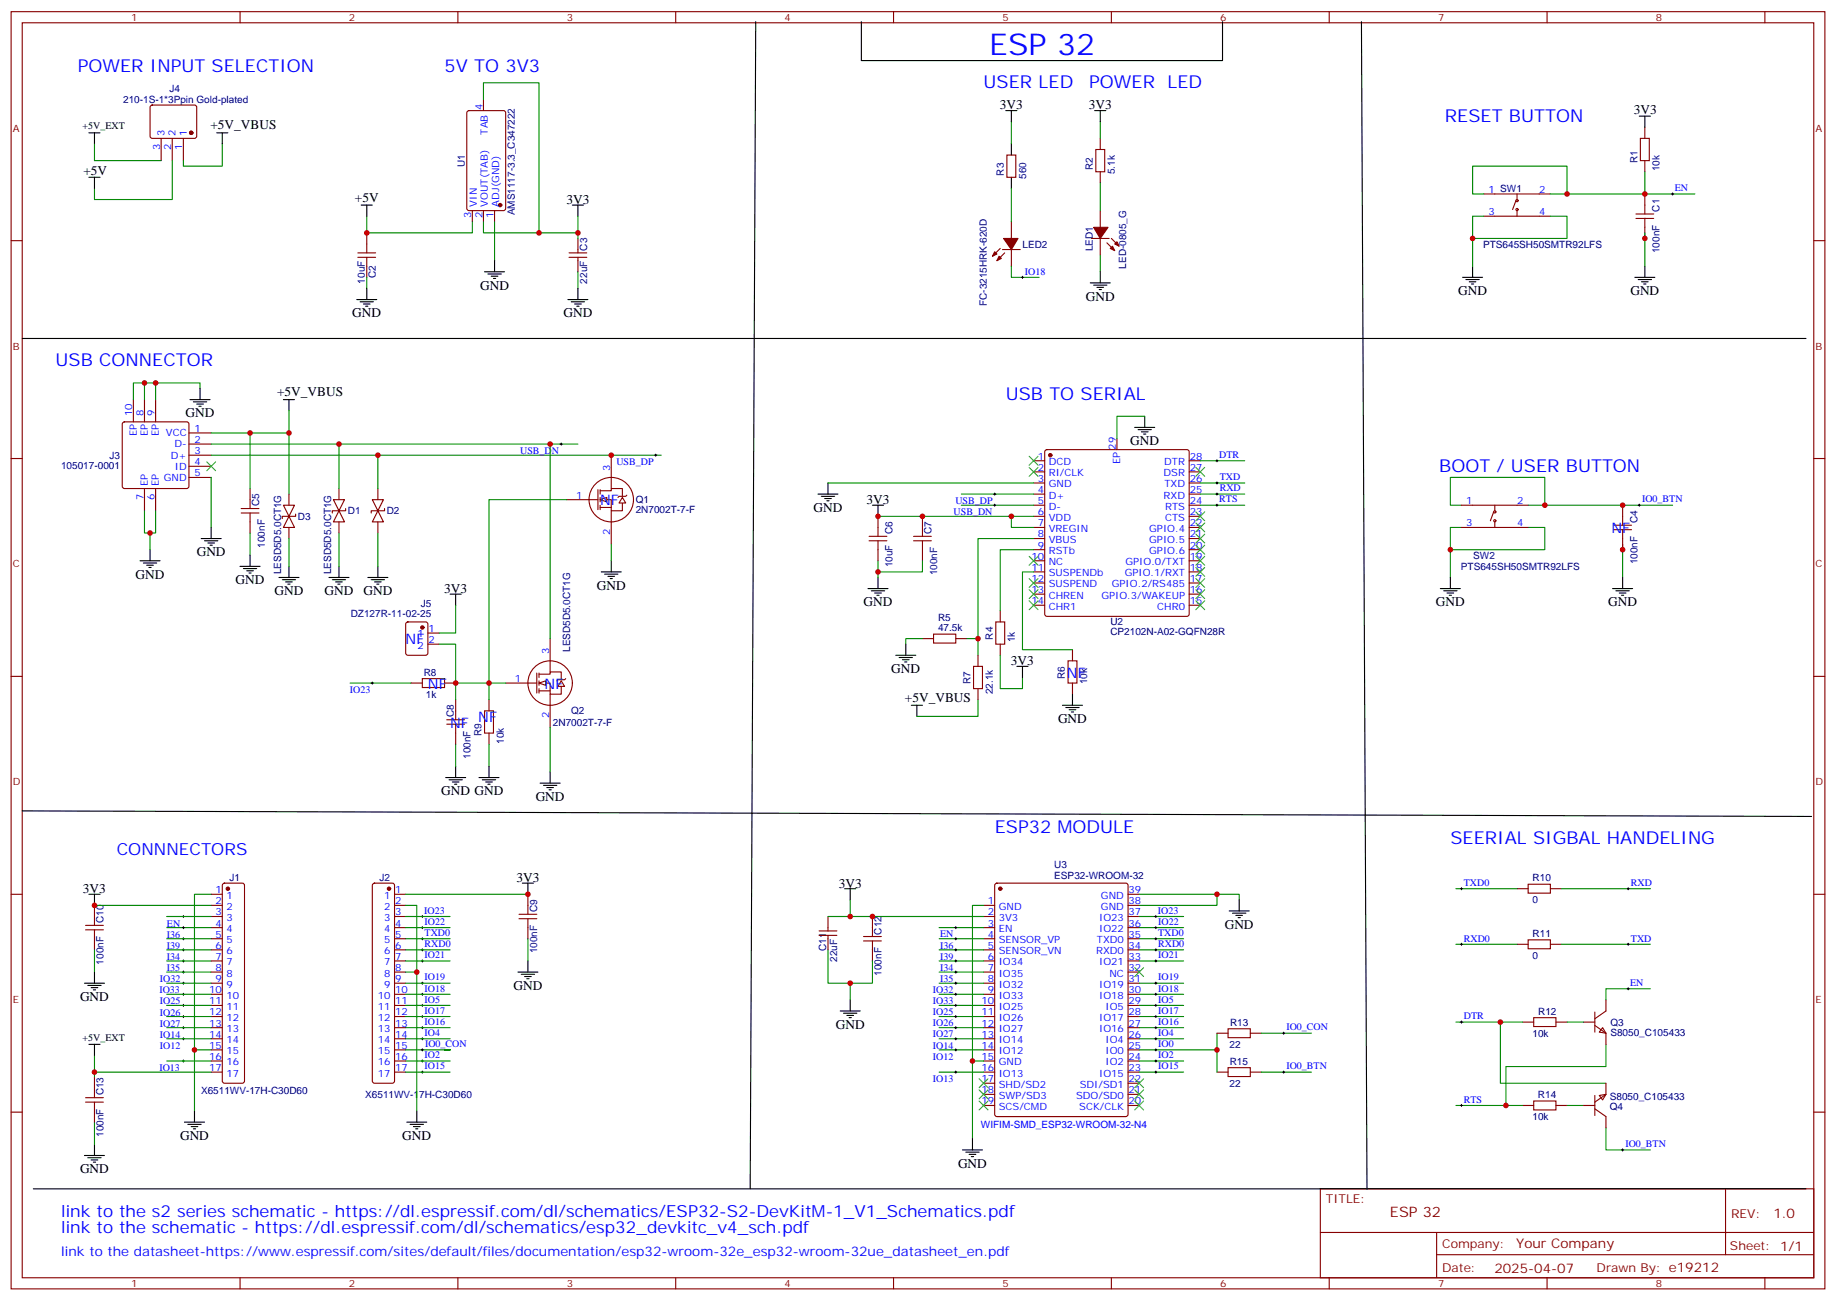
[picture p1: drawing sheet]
<svg xmlns="http://www.w3.org/2000/svg" width="583mm" height="413mm" viewBox="0 0 583 413" stroke-linecap="round" stroke-linejoin="round" font-family="sans-serif">
<g fill="none" stroke="#870000" stroke-width=".35">
<path d="M3.5 3.7h575.8v405.3h-575.8zM7.1 7.2h568.6v398.3h-568.6zM76.2 3.7v3.5M145.3 3.7v3.5M214.5 3.7v3.5M283.6 3.7v3.5M352.8 3.7v3.5M421.9 3.7v3.5M491.1 3.7v3.5M560.2 3.7v3.5M47.9 33.5l.4-.2h13.4l.5 .2 .2 .5v9.5l-.7 .4h-13.6l-.5-.7v-9.2zM148.4 35.3l.5-.2h10.9l.7 .4v30.6l-.4 .7-11.2 .1-.7-.5v-30.6z"/>
<path d="M153.5 31.6v3.5M51.2 43.9v7.1M54.7 43.9v7.1M58.2 43.9v7.1M319.6 49.2h2.8v7.1h-2.8zM347.8 47.4h2.9v7.1h-2.9zM349.2 43.9v3.5M349.2 54.5v3.5M520.7 43.9h2.8v7.1h-2.8zM522.1 40.4v3.5M522.1 51v3.5M3.5 76.4h3.6"/>
<path d="M116.4 73.9v6.4M149.9 66.9v3.5M153.5 66.9v3.5M157 66.9v3.5M183.4 75.7v4.6M317.5 78.8l-2.5 2.5M318.2 79.2h5.6M321 70.4v5.3M321 79.2v5.3M349.2 66.9v5.2M349.2 75.7v5.3M471 68.6h21.1"/>
<path d="M471 61.6h21.1M481.2 63.7l-1.1 2.8M481.5 61.6v1.7M481.5 66.9v1.7M519.3 67.9h5.6M519.3 69.3h5.6M522.1 61.6v6.3M522.1 69.3v6.4M575.7 76.4h3.6M113.6 81.7h5.6M113.6 80.3h5.6M116.4 81.7v6.3"/>
<path d="M180.6 81.7h5.7M180.6 80.3h5.7M183.4 81.7v4.6M318.9 80.3l-2.5 2.4M39 134.1l.5-.2h19.8l.5 .2 .2 .5v19.7l-.3 .5-.4 .2h-19.8l-.5-.2-.2-.5v-19.7zM42.3 126.8v7.1M45.9 126.8v7.1M49.4 126.8v7.1M60 137.4h7M354.5 139.2v3.5M3.5 145.5h3.6M45.9 155v7.1"/>
<path d="M49.4 155v7.1M60 140.9h7M60 144.5h7M60 148h7M60 151.5h7M79.4 155v6.4M91.7 156.8v3.5M105.8 158.6h3.6l-1.8 3.5zM107.6 155v3.6M118.2 158.6h3.5l-1.8 3.5zM119.9 155v3.6M179.9 158.6h9.9"/>
<path d="M189.8 155.4v6.3M190.5 155.8h3.5v-.8h3.6v2.5M190.5 158.6h3.5v3.5h3.6v-2.5M190.5 155.4v1.4M190.5 157.9v1.4M194 144.5v10.5M328.1 146.2h3.5M328.1 149.8h3.5M328.1 153.3h3.5M328.1 156.8h3.5M331.8 142.9l.5-.2h44.5l.5 .2 .2 .5v51.5l-.3 .5-.4 .2h-44.5l-.5-.2-.2-.5v-51.5zM377.5 146.2h3.5"/>
<path d="M377.5 149.8h3.5M377.5 153.3h3.5M377.5 156.8h3.5M575.7 145.5h3.6M76.6 161.4h5.6M76.6 162.8h5.6M79.4 162.8v6.4M90 160.3h3.5l-1.8 3.6zM91.7 163.9l1.8 3.5h-3.5zM91.7 167.4v3.5M93.8 163.2v.7h-4.2v.7M107.6 162.1l1.8 3.5h-3.6z"/>
<path d="M107.6 165.6v3.6M109.7 161.4v.7h-4.2v.7M119.9 162.1l1.8 3.5h-3.5zM119.9 165.6v3.6M122.1 161.4v.7h-4.3v.7M190.5 161h3.5M190.5 160.3v1.4M194 162.1v10.6M275.9 170.2h5.6M275.9 171.6h5.6M278.7 163.9v6.3M278.7 171.6v6.4"/>
<path d="M290 170.2h5.6M290 171.6h5.6M292.8 163.9v6.3M292.8 171.6v6.4M328.1 160.3h3.5M328.1 163.9h3.5M328.1 167.4h3.5M328.1 170.9h3.5M328.1 174.4h3.5M328.1 178h3.5M377.5 160.3h3.5M377.5 163.9h3.5"/>
<path d="M377.5 167.4h3.5M377.5 170.9h3.5M377.5 174.4h3.5M377.5 178h3.5M463.9 160.3h21.2M463.9 167.4h21.2M474.1 162.5l-1 2.8M474.5 160.3v1.8M474.5 165.6v1.8M512.2 166.7h5.7M512.2 168.1h5.7M515.1 160.3v6.4"/>
<path d="M515.1 168.1v6.3M316.1 197.4h2.8v7h-2.8zM317.5 193.9v3.5M328.1 181.5h3.5M328.1 185h3.5M328.1 188.6h3.5M328.1 192.1h3.5M377.5 181.5h3.5M377.5 185h3.5M377.5 188.6h3.5M377.5 192.1h3.5M3.5 214.7h3.6"/>
<path d="M292.8 202.7h3.5M296.3 201.3h7.1v2.8h-7.1zM303.4 202.7h3.5M309 211.5h2.9v7h-2.9zM310.4 208v3.5M310.4 218.5v3.6M317.5 204.4v3.6M339 209.7h2.8v7.1h-2.8zM340.4 206.2v3.5M340.4 216.8v3.5M575.7 214.7h3.6M3.5 283.8h3.6"/>
<path d="M27.2 293.7h5.6M27.2 295.1h5.6M30 287.3v6.4M30 295.1v6.3M67 283.8h3.6M67 287.3h3.6M67 290.9h3.6M67 294.4h3.6M67 297.9h3.6M70.8 280.5l.5-.2h5.6l.5 .2 .2 .5v62.1l-.2 .5-.5 .2h-5.6l-.5-.3-.2-.4v-62.1zM118.4 280.5l.5-.2h5.6l.5 .2 .2 .5v62.1l-.2 .5-.5 .2h-5.6l-.5-.3-.2-.4v-62.1zM125.2 283.8h3.6"/>
<path d="M125.2 287.3h3.6M125.2 290.9h3.6M125.2 294.4h3.6M125.2 297.9h3.6M164.7 290.2h5.7M164.7 291.6h5.7M167.6 283.8v6.4M167.6 291.6v6.3M260 296.9h5.6M260 295.5h5.6M262.8 290.9v4.6M262.8 296.9v4.5"/>
<path d="M274.1 297.2h5.7M274.1 298.6h5.7M276.9 290.9v6.3M276.9 298.6v6.4M312.2 287.3h3.5M312.2 290.9h3.5M312.2 294.4h3.5M312.2 297.9h3.5M316 280.5l.4-.2h41l.6 .4 .1 73-.5 .6-41.2 .1-.6-.5-.1-72.9zM358.1 283.8h3.5M358.1 287.3h3.5M358.1 290.9h3.5"/>
<path d="M358.1 294.4h3.5M358.1 297.9h3.5M481.5 282h3.6M481.5 299.7h3.6M485.1 280.6h7v2.9h-7zM485.1 298.3h7v2.8h-7zM492.1 282h3.6M492.1 299.7h3.6M575.7 283.8h3.6M67 301.4h3.6M67 305h3.6M67 308.5h3.6"/>
<path d="M67 312h3.6M67 315.6h3.6M67 319.1h3.6M125.2 301.4h3.6M125.2 305h3.6M125.2 308.5h3.6M125.2 312h3.6M125.2 315.6h3.6M125.2 319.1h3.6M312.2 301.4h3.5M312.2 305h3.5M312.2 308.5h3.5"/>
<path d="M312.2 312h3.5M312.2 315.6h3.5M312.2 319.1h3.5M358.1 301.4h3.5M358.1 305h3.5M358.1 308.5h3.5M358.1 312h3.5M358.1 315.6h3.5M358.1 319.1h3.5M67 322.6h3.6M67 326.1h3.6M67 329.7h3.6"/>
<path d="M67 333.2h3.6M67 336.7h3.6M125.2 322.6h3.6M125.2 326.1h3.6M125.2 329.7h3.6M125.2 333.2h3.6M125.2 336.7h3.6M312.2 322.6h3.5M312.2 326.1h3.5M312.2 329.7h3.5M312.2 333.2h3.5M312.2 336.7h3.5"/>
<path d="M358.1 322.6h3.5M358.1 326.1h3.5M358.1 329.7h3.5M358.1 333.2h3.5M358.1 336.7h3.5M386.3 327.9h3.5M389.8 326.5h7.1v2.8h-7.1zM389.8 338.8h7.1v2.9h-7.1zM396.9 327.9h3.5M483.3 324.4h3.5M486.8 323h7.1v2.8h-7.1zM493.9 324.4h3.5"/>
<path d="M3.5 353h3.6M27.2 348.4h5.6M27.2 349.8h5.6M30 342v6.4M30 349.8v6.3M67 340.3h3.6M125.2 340.3h3.6M312.2 340.3h3.5M312.2 343.8h3.5M312.2 347.3h3.5M312.2 350.8h3.5M358.1 340.3h3.5"/>
<path d="M358.1 343.8h3.5M358.1 347.3h3.5M358.1 350.8h3.5M386.3 340.3h3.5M396.9 340.3h3.5M483.3 350.8h3.5M486.8 349.4h7.1v2.8h-7.1zM493.9 350.8h3.5M575.7 353h3.6M419.1 377.3h156.6v28.2h-156.6zM547.7 377.3v20.9M419.1 391.1h156.5"/>
<path d="M456 398.2h119.6M456 391.1v14.2M76.2 405.5v3.5M145.3 405.5v3.5M214.5 405.5v3.5M283.6 405.5v3.5M352.8 405.5v3.5M421.9 405.5v3.5M491.1 405.5v3.5M560.2 405.5v3.5"/>
<circle cx="481.5" cy="66.5" r=".35"/>
<circle cx="481.5" cy="63.7" r=".35"/>
<circle cx="194" cy="158.6" r="7.1"/>
<circle cx="474.5" cy="165.3" r=".35"/>
<circle cx="474.5" cy="162.5" r=".35"/>
</g>
<g fill="#870000" stroke="#870000" stroke-width=".35">
<path d="M352.4 78.8l.7-.7 .7 1.5z"/>
<path d="M353.8 77.4l.7-.7 .7 1.4z"/>
<path d="M351.4 77.1l1.4 1.4z"/>
<path d="M352.8 75.7l1.4 1.4z"/>
<path d="M346.4 75.7h5.7z"/>
<path d="M347.1 72.1h4.6l-2.5 3.6z"/>
<path d="M317.1 81.3l.8 .7-1.5 .7z"/>
<path d="M315.7 79.9l.7 .7-1.4 .7z"/>
<path d="M318.6 75.7h4.5l-2.1 3.5z"/>
<circle cx="317.5" cy="282" r=".53"/>
<circle cx="333.4" cy="144.5" r=".53"/>
<circle cx="158.7" cy="65.1" r=".53"/>
<circle cx="60.7" cy="42.2" r=".53"/>
<circle cx="72.3" cy="282" r=".53"/>
<circle cx="123.5" cy="282" r=".53"/>
</g>
<g fill="none" stroke="#008700" stroke-width=".35">
<path d="M153.5 31.6v-5.3h17.6v47.6M321 38.6v7.1M349.2 38.6v5.3M30 45.7v5.3h21.2M54.7 51v12.3h-24.7v-3.5M70.6 45.7v7h-12.4v-1.7M321 59.8v10.6M349.2 58v8.9M522.1 54.5v7.1M116.4 68.6v5.3h33.5v-3.5M153.5 70.4v3.5h29.9v1.8M157 70.4v12.3"/>
<path d="M183.4 68.6v5.3M467.4 75.7v8.8M471 61.6h-3.6v-8.9h30v8.9h-5.3M471 68.6h-3.6v7.1h30v-7.1h-5.3M497.4 61.6h40.6M522.1 73.9v10.6M116.4 88v3.5M183.4 86.3v5.2M321 84.5v3.5h8.8M349.2 81v5.3M45.9 121.5v5.3M49.4 121.5v5.3"/>
<path d="M63.5 123.3v-1.8h-21.2v5.3M67 137.4h24.7M79.4 137.4v17.6M91.7 130.4v26.4M363.4 132.1h-8.9v7.1M67 140.9h116.4M67 144.5h142.9M67 151.5v15.9M107.6 140.9v14.1M119.9 144.5v10.5M262.8 153.3h65.3M305.2 156.8h22.9"/>
<path d="M381 153.3h14.1M381 156.8h14.1M381 146.2h14.1M45.9 162.1v7.1h3.5v-7.1M47.6 169.2v5.2M79.4 169.2v7M91.7 170.9v8.8M107.6 169.2v10.5M119.9 169.2v10.5M278.7 178v3.5h14.1v-3.5M278.7 163.9h49.4M305.2 160.3h22.9"/>
<path d="M321 163.9v3.5h7.1M328.1 170.9h-17.7v37.1M328.1 174.4h-10.6v19.5M381 160.3h14.1M460.4 174.4v8.9M463.9 167.4h-3.5v7h30v-7h-5.3M463.9 160.3h-3.5v-8.8h30v8.8h-5.3M490.4 160.3h40.5M515.1 172.7v10.6M278.7 181.5v1.8M328.1 181.5h-3.5v24.7h15.8M292.8 202.7h-5.3v1.7"/>
<path d="M306.9 202.7h3.5M317.5 208v10.5h7.1v-3.5M310.4 222.1v5.3h-19.4M30 287.3h37M52.9 294.4h14.1M52.9 290.9h14.1M52.9 297.9h14.1M67 283.8h-5.3v68.8M128.8 287.3h3.5v65.3M128.8 294.4h14.1M128.8 290.9h14.1M128.8 297.9h14.1"/>
<path d="M128.8 283.8h38.8M167.6 297.9v7.1M262.8 290.9h49.4M269.9 285.6v5.3M298.1 294.4h14.1M298.1 297.9h14.1M312.2 287.3h-3.5v74.1M361.6 283.8h31.7v1.8M361.6 294.4h14.1M361.6 290.9h14.1M361.6 297.9h14.1M386.3 283.8v3.5h-24.7"/>
<path d="M462.1 299.7h19.4M462.1 282h19.4M495.7 299.7h28.2M495.7 282h28.2M30 301.4v7.1M52.9 301.4h14.1M52.9 305h14.1M52.9 308.5h14.1M52.9 319.1h14.1M52.9 315.6h14.1M52.9 312h14.1M128.8 301.4h14.1"/>
<path d="M128.8 305h14.1M128.8 308.5h3.5M128.8 319.1h14.1M128.8 315.6h14.1M128.8 312h14.1M262.8 301.4v10.6h14.1v-7M269.9 312v5.3M298.1 301.4h14.1M298.1 305h14.1M298.1 308.5h14.1M298.1 319.1h14.1M298.1 315.6h14.1"/>
<path d="M298.1 312h14.1M361.6 301.4h14.1M361.6 305h14.1M361.6 319.1h14.1M361.6 315.6h14.1M361.6 312h14.1M523.9 313.8h-14.1v3.5M30 335v5.3M52.9 336.7h14.1M52.9 322.6h14.1M52.9 329.7h14.1M52.9 326.1h14.1"/>
<path d="M61.7 333.2h5.3M128.8 333.2h14.1M128.8 336.7h14.1M128.8 322.6h14.1M128.8 329.7h14.1M128.8 326.1h14.1M298.1 322.6h14.1M298.1 333.2h14.1M298.1 329.7h14.1M298.1 326.1h14.1M308.7 336.7h3.5M361.6 336.7h14.1"/>
<path d="M361.6 322.6h14.1M361.6 329.7h14.1M361.6 326.1h14.1M386.3 327.9v5.3h-24.7M386.3 333.2v7.1M400.4 327.9h15.9M462.1 324.4h14.1M483.3 324.4h-7.1v19.4h33.6M497.4 324.4h5.3M509.8 331.4v7.1h-31.8v12.3h5.3M30 356.1v7.1M67 340.3h-37v1.7"/>
<path d="M128.8 340.3h14.1M298.1 340.3h14.1M361.6 340.3h14.1M400.4 340.3h15.9M462.1 350.8h15.9M497.4 350.8h5.3M509.8 357.9v7h14.1"/>
</g>
<g fill="none" stroke="#000" stroke-width=".35">
<path d="M319.3 35.1h3.5M321 35.1v3.5M347.5 35.1h3.5M349.2 35.1v3.5M520.3 36.9h3.6M522.1 36.9v3.5M28.2 42.2h3.5M30 42.2v3.5M321 45.7v3.5M321 56.3v3.5M114.7 65.1h3.5M116.4 65.1v3.5"/>
<path d="M181.7 65.1h3.5M183.4 65.1v3.5M113.2 95.1h6.4M114.3 95.8h4.2M115.4 96.5h2.1M116.1 97.2h.7M116.4 91.5v3.6M153.8 86.3h6.4M154.9 87h4.2M155.9 87.7h2.1M156.6 88.4h.7M157 82.7v3.6"/>
<path d="M180.3 95.1h6.3M181.3 95.8h4.3M182.4 96.5h2.1M183.1 97.2h.7M183.4 91.5v3.6M346.1 89.8h6.3M347.1 90.5h4.3M348.2 91.2h2.1M348.9 91.9h.7M349.2 86.3v3.5M464.3 88h6.3M465.3 88.7h4.2"/>
<path d="M466.4 89.4h2.1M467.1 90.1h.7M467.4 84.5v3.5M518.9 88h6.4M520 88.7h4.2M521.1 89.4h2.1M521.8 90.1h.7M522.1 84.5v3.5M60.3 126.8h6.4M61.4 127.5h4.2M62.4 128.2h2.2M63.1 128.9h.8"/>
<path d="M63.5 123.3v3.5M90 126.8h3.5M91.7 126.8v3.6M360.2 135.6h6.3M361.2 136.3h4.3M362.3 137.1h2.1M363 137.8h.7M363.4 132.1v3.5M259.6 156.8h6.4M260.7 157.5h4.2M261.8 158.2h2.1M262.5 158.9h.7"/>
<path d="M262.8 153.3v3.5M44.4 178h6.4M45.5 178.7h4.2M46.6 179.4h2.1M47.6 174.4v3.6M63.9 170.9h6.3M64.9 171.6h4.2M66 172.3h2.1M66.7 173h.7M67 167.4v3.5M76.2 179.7h6.3M79.4 176.2v3.5"/>
<path d="M91.7 179.7v3.6M107.6 179.7v3.6M119.9 179.7v3.6M276.9 160.3h3.6M278.7 160.3v3.6M47.3 180.1h.7M77.3 180.4h4.2M78.3 181.2h2.1M79 181.9h.7M88.5 183.3h6.4M89.6 184h4.2M90.7 184.7h2.1"/>
<path d="M91.4 185.4h.7M104.4 183.3h6.4M105.5 184h4.2M106.5 184.7h2.2M107.2 185.4h.7M116.8 183.3h6.3M117.8 184h4.3M118.9 184.7h2.1M119.6 185.4h.7M275.5 186.8h6.4M276.6 187.5h4.2M277.6 188.2h2.2"/>
<path d="M278.3 188.9h.7M278.7 183.3v3.5M457.2 186.8h6.3M458.3 187.5h4.2M459.3 188.2h2.1M460 188.9h.7M460.4 183.3v3.5M511.9 186.8h6.3M512.9 187.5h4.3M514 188.2h2.1M514.7 188.9h.7M515.1 183.3v3.5"/>
<path d="M284.3 208h6.4M285.4 208.7h4.2M286.5 209.4h2.1M287.2 210.1h.7M287.5 204.4v3.6M322.8 211.5h3.5M324.6 211.5v3.5M289.3 223.8h3.5M291 223.8v3.6M337.3 223.8h6.3M338.3 224.5h4.2M339.4 225.2h2.1"/>
<path d="M340.1 226h.7M340.4 220.3v3.5M28.2 283.8h3.5M30 283.8v3.5M165.8 280.3h3.5M167.6 280.3v3.5M268.1 282h3.5M269.9 282v3.6M390.2 289.1h6.3M391.2 289.8h4.3M392.3 290.5h2.1M393 291.2h.7"/>
<path d="M393.3 285.6v3.5M26.8 312h6.4M27.9 312.7h4.2M28.9 313.4h2.1M29.6 314.1h.7M30 308.5v3.5M164.4 308.5h6.3M165.5 309.2h4.2M166.5 309.9h2.1M167.2 310.6h.7M167.6 305v3.5M269.9 317.3v3.6"/>
<path d="M28.2 331.4h3.5M30 331.4v3.6M266.7 320.9h6.3M267.8 321.6h4.2M268.8 322.3h2.1M269.5 323h.7M58.6 356.1h6.3M59.6 356.8h4.3M60.7 357.5h2.1M61.4 358.2h.7M61.7 352.6v3.5M129.1 356.1h6.4"/>
<path d="M130.2 356.8h4.2M131.2 357.5h2.1M131.9 358.2h.7M132.3 352.6v3.5M26.8 366.7h6.4M27.9 367.4h4.2M28.9 368.1h2.1M29.6 368.8h.7M30 363.2v3.5M305.5 364.9h6.4M306.6 365.7h4.2M307.6 366.4h2.1"/>
<path d="M308.3 367.1h.7M308.7 361.4v3.5"/>
</g>
<g fill="none" stroke="#000" stroke-width=".32">
<path d="M530.6 61.6h.7M530.9 61.2v.7M324.2 88h.7M324.6 87.7v.7M177.8 140.9h.7M178.2 140.6v.7M207.8 144.5h.7M208.1 144.1v.7M315.4 156.8h.7M315.7 156.5v.7M315.7 160v.7M385.9 156.8h.7"/>
<path d="M385.9 146.2h.7M385.9 153.3h.7M386.3 145.9v.7M386.3 152.9v.7M386.3 156.5v.7M386.3 160v.7M520.3 160v.7M315.4 160.3h.7M385.9 160.3h.7M520 160.3h.7M57.9 290.9h.7M57.9 297.9h.7"/>
<path d="M58.2 290.5v.7M58.2 297.6v.7M133.7 294.4h.7M133.7 290.9h.7M133.7 297.9h.7M134.1 290.5v.7M134.1 294v.7M134.1 297.6v.7M303 294.4h.7M303 297.9h.7M303.4 294v.7M303.4 297.6v.7"/>
<path d="M366.5 294.4h.7M366.5 290.9h.7M366.5 297.9h.7M366.9 290.5v.7M366.9 294v.7M366.9 297.6v.7M463.5 282h.8M463.5 299.7h.8M463.9 281.7v.7M463.9 299.3v.7M516.5 282h.7M516.5 299.7h.7"/>
<path d="M516.8 281.7v.7M516.8 299.3v.7M57.9 305h.7M57.9 308.5h.7M57.9 312h.7M57.9 315.6h.7M57.9 319.1h.7M57.9 301.4h.7M58.2 301.1v.7M58.2 304.6v.7M58.2 308.2v.7M58.2 311.7v.7"/>
<path d="M58.2 315.2v.7M58.2 318.7v.7M133.7 305h.7M133.7 312h.7M133.7 315.6h.7M133.7 319.1h.7M133.7 301.4h.7M134.1 301.1v.7M134.1 304.6v.7M134.1 311.7v.7M134.1 315.2v.7M134.1 318.7v.7"/>
<path d="M303 305h.7M303 308.5h.7M303 312h.7M303 315.6h.7M303 319.1h.7M303 301.4h.7M303.4 301.1v.7M303.4 304.6v.7M303.4 308.2v.7M303.4 311.7v.7M303.4 315.2v.7M303.4 318.7v.7"/>
<path d="M366.5 305h.7M366.5 312h.7M366.5 315.6h.7M366.5 319.1h.7M366.5 301.4h.7M366.9 301.1v.7M366.9 304.6v.7M366.9 311.7v.7M366.9 315.2v.7M366.9 318.7v.7M516.5 313.8h.7M516.8 313.4v.7"/>
<path d="M57.9 322.6h.7M57.9 326.1h.7M57.9 329.7h.7M57.9 336.7h.7M58.2 322.3v.7M58.2 325.8v.7M58.2 329.3v.7M58.2 336.4v.7M133.7 322.6h.7M133.7 326.1h.7M133.7 329.7h.7M133.7 333.2h.7"/>
<path d="M133.7 336.7h.7M134.1 322.3v.7M134.1 325.8v.7M134.1 329.3v.7M134.1 332.8v.8M134.1 336.4v.7M134.1 339.9v.7M303 322.6h.7M303 326.1h.7M303 329.7h.7M303 333.2h.7M303.4 322.3v.7"/>
<path d="M303.4 325.8v.7M303.4 329.3v.7M303.4 332.8v.8M303.4 339.9v.7M366.5 322.6h.7M366.5 326.1h.7M366.5 329.7h.7M366.5 333.2h.7M366.5 336.7h.7M366.9 322.3v.7M366.9 325.8v.7M366.9 329.3v.7"/>
<path d="M366.9 332.8v.8M366.9 336.4v.7M366.9 339.9v.7M407.1 327.9h.7M407.5 327.6v.7M407.5 339.9v.7M463.5 324.4h.8M463.9 324v.7M133.7 340.3h.7M303 340.3h.7M366.5 340.3h.7M407.1 340.3h.7"/>
<path d="M463.5 350.8h.8M463.9 350.5v.7M514.7 364.9h.7M515.1 364.6v.7"/>
</g>
<g fill="#fff" stroke="#870000" stroke-width=".35">
<path d="M190.5 158.6l2.1-.7v1.4z"/>
<path d="M197.6 157.9l1 1.7h-2.1z"/>
</g>
<g fill="none" stroke="#870000" stroke-width=".35">
<path d="M199 157.2l-.4 .3h-2.1l-.4 .4M160.5 216.8h9.9M170.4 213.6v6.4M171.1 214h3.5v-.7h3.6v2.4M171.1 216.8h3.5v3.5h3.6v-2.5M171.1 219.3h3.5M171.1 213.6v1.4M171.1 216.1v1.4M171.1 218.5v1.5M174.6 202.7v10.6M174.6 220.3v10.6"/>
<circle cx="174.6" cy="216.8" r="7.1"/>
</g>
<g fill="#fff" stroke="#870000" stroke-width=".35">
<path d="M171.1 216.8l2.1-.7v1.4z"/>
<path d="M178.2 216.1l1 1.7h-2.1z"/>
</g>
<g fill="none" stroke="#870000" stroke-width=".35">
<path d="M129 197.6l.5-.2h5.6l.7 .4v9.5l-.4 .6-5.9 .1-.7-.5v-9.4zM130.5 216.8h3.6M134.1 215.4h7v2.8h-7zM135.8 200.9h3.5M135.8 204.4h3.5M141.1 216.8h3.5M179.6 215.4l-.4 .3h-2.1l-.4 .4M141.8 228.4h5.7M141.8 229.8h5.7M144.6 222.1v6.3M144.6 229.8v6.4M153.8 225.6h2.8v7.1h-2.8z"/>
<path d="M155.2 222.1v3.5M155.2 232.7v3.5M509.8 317.3v3.6l-3.6 2.4M502.7 324.4h3.5M506.2 325.4l3.6 2.5v3.5M506.2 321.2v6.4M508.7 326.1l1.1 1.8-2.2-.3zM502.7 350.8h3.5M506.2 351.9l3.6 2.5v3.5M506.2 347.7v6.3M507.6 347.7l2.2-.4-1.1 1.8zM509.8 343.8v3.5l-3.6 2.5"/>
</g>
<g fill="none" stroke="#000" stroke-width=".35">
<path d="M239.9 6.9l-1.8 370.4M28.2 56.3h3.5M30 56.3v3.5M68.8 42.2h3.5M70.6 42.2v3.5M7.1 107.4h566.2M194 178v3.5M142.9 188.6h3.5M144.6 188.6v3.5M190.9 181.5h6.3M191.9 182.2h4.2M193 182.9h2.1"/>
<path d="M193.7 183.6h.7M7.1 257.4l567.9 1.7M141.5 246.8h6.3M142.5 247.5h4.3M143.6 248.2h2.1M144.3 248.9h.7M144.6 243.2v3.6M152 246.8h6.4M153.1 247.5h4.2M154.2 248.2h2.1M154.9 248.9h.7M155.2 243.2v3.6"/>
<path d="M171.4 248.5h6.4M172.5 249.2h4.2M173.6 249.9h2.1M174.3 250.6h.7M174.6 245v3.5M10.6 377.3h562.7"/>
</g>
<path d="M174.6 140.9v61.8M179.9 158.6h-24.7v58.2h-10.6v5.3M194 172.7v5.3M144.6 192.1v8.8h-5.3M111.1 216.8h19.4M139.3 204.4h5.3v12.4M160.5 216.8h-5.3v5.3M144.6 236.2v7M155.2 236.2v7M174.6 230.9v14.1" fill="none" stroke="#008700" stroke-width=".35"/>
<path d="M117.8 216.8h.7M118.2 216.4v.7M57.9 294.4h.7M58.2 294v.7" fill="none" stroke="#000" stroke-width=".32"/>
<circle cx="134.1" cy="199.1" r=".53" fill="#870000" stroke="#870000" stroke-width=".35"/>
<g fill="none" stroke="#3c3" stroke-width=".35">
<path d="M65.6 146.6l2.8 2.8M68.4 146.6l-2.8 2.8M326.7 144.8l2.8 2.8M326.7 148.3l2.8 2.9M329.5 144.8l-2.8 2.8M329.5 148.3l-2.8 2.9M379.6 148.3l2.8 2.9M382.4 148.3l-2.8 2.9M326.7 176.6l2.8 2.8M329.5 176.6l-2.8 2.8M379.6 176.6l2.8 2.8M379.6 173l2.8 2.9"/>
<path d="M379.6 169.5l2.8 2.8M379.6 166l2.8 2.8M379.6 162.5l2.8 2.8M382.4 176.6l-2.8 2.8M382.4 173l-2.8 2.9M382.4 169.5l-2.8 2.8M382.4 166l-2.8 2.8M382.4 162.5l-2.8 2.8M326.7 183.6l2.8 2.8M326.7 187.1l2.8 2.9M326.7 190.7l2.8 2.8M329.5 183.6l-2.8 2.8"/>
<path d="M329.5 187.1l-2.8 2.9M329.5 190.7l-2.8 2.8M379.6 190.7l2.8 2.8M379.6 187.1l2.8 2.9M379.6 183.6l2.8 2.8M379.6 180.1l2.8 2.8M382.4 190.7l-2.8 2.8M382.4 187.1l-2.8 2.9M382.4 183.6l-2.8 2.8M382.4 180.1l-2.8 2.8M360.2 307.1l2.8 2.8M363 307.1l-2.8 2.8"/>
<path d="M310.8 342.4l2.8 2.8M310.8 345.9l2.8 2.8M310.8 349.4l2.8 2.8M313.6 342.4l-2.8 2.8M313.6 345.9l-2.8 2.8M313.6 349.4l-2.8 2.8M360.2 349.4l2.8 2.8M360.2 345.9l2.8 2.8M360.2 342.4l2.8 2.8M363 349.4l-2.8 2.8M363 345.9l-2.8 2.8M363 342.4l-2.8 2.8"/>
</g>
<g fill="#c00">
<circle cx="467.4" cy="75.7" r=".88"/>
<circle cx="522.1" cy="75.7" r=".88"/>
<circle cx="497.4" cy="61.6" r=".88"/>
<circle cx="522.1" cy="61.6" r=".88"/>
<circle cx="515.1" cy="160.3" r=".88"/>
<circle cx="490.4" cy="160.3" r=".88"/>
<circle cx="515.1" cy="174.4" r=".88"/>
<circle cx="460.4" cy="174.4" r=".88"/>
<circle cx="269.9" cy="312" r=".88"/>
<circle cx="308.7" cy="336.7" r=".88"/>
<circle cx="276.9" cy="290.9" r=".88"/>
<circle cx="269.9" cy="290.9" r=".88"/>
<circle cx="386.3" cy="283.8" r=".88"/>
<circle cx="292.8" cy="163.9" r=".88"/>
<circle cx="321" cy="163.9" r=".88"/>
<circle cx="278.7" cy="181.5" r=".88"/>
<circle cx="278.7" cy="163.9" r=".88"/>
<circle cx="310.4" cy="202.7" r=".88"/>
<circle cx="79.4" cy="137.4" r=".88"/>
<circle cx="91.7" cy="137.4" r=".88"/>
<circle cx="45.9" cy="121.5" r=".88"/>
<circle cx="49.4" cy="121.5" r=".88"/>
<circle cx="476.3" cy="324.4" r=".88"/>
<circle cx="478" cy="350.8" r=".88"/>
<circle cx="116.4" cy="73.9" r=".88"/>
<circle cx="183.4" cy="73.9" r=".88"/>
<circle cx="171.1" cy="73.9" r=".88"/>
<circle cx="386.3" cy="333.2" r=".88"/>
<circle cx="132.3" cy="308.5" r=".88"/>
<circle cx="61.7" cy="333.2" r=".88"/>
<circle cx="30" cy="340.3" r=".88"/>
<circle cx="30" cy="287.3" r=".88"/>
<circle cx="167.6" cy="283.8" r=".88"/>
<circle cx="194" cy="144.5" r=".88"/>
<circle cx="155.2" cy="216.8" r=".88"/>
<circle cx="144.6" cy="216.8" r=".88"/>
<circle cx="119.9" cy="144.5" r=".88"/>
<circle cx="174.6" cy="140.9" r=".88"/>
<circle cx="107.6" cy="140.9" r=".88"/>
<circle cx="47.6" cy="169.2" r=".88"/>
</g>
<path d="M273.4 6.9v12.3h114.7v-12.3M432.2 6.9l1.7 370.4" fill="none" stroke="#000" stroke-width=".35"/>
<text font-size="9.5" fill="#00f" x="314" y="17.5">ESP 32</text>
<g font-size="5.6" fill="#00f">
<text x="24.7" y="22.8">POWER INPUT SELECTION</text>
<text x="141.1" y="22.8">5V TO 3V3</text>
<text x="312.2" y="28">USER LED</text>
<text x="345.7" y="28">POWER</text>
<text x="370.6" y="28">LED</text>
<text x="458.6" y="38.6">RESET BUTTON</text>
<text x="17.6" y="116.2">USB CONNECTOR</text>
<text x="319.3" y="126.8">USB TO SERIAL</text>
<text x="456.8" y="149.8">BOOT / USER BUTTON</text>
<text x="315.7" y="264.4">ESP32 MODULE</text>
<text x="460.4" y="267.9">SEERIAL SIGBAL HANDELING</text>
</g>
<g font-size="5.3" fill="#00f">
<text x="37" y="271.5">CONNNECTORS</text>
<text x="19.4" y="386.1">link to the s2 series schematic - https://dl.espressif.com/dl/schematics/ESP32-S2-DevKitM-1_V1_Schematics.pdf</text>
<text x="19.4" y="391.4">link to the schematic - https://dl.espressif.com/dl/schematics/esp32_devkitc_v4_sch.pdf</text>
</g>
<g font-size="4.6" fill="#00f">
<text x="190.5" y="160.3">NF</text>
<text x="511.5" y="169.2">NF</text>
<text x="128.8" y="204.4">NF</text>
<text x="338.7" y="215">NF</text>
<text x="135.8" y="218.5">NF</text>
<text x="172.9" y="218.5">NF</text>
<text x="142.9" y="230.9">NF</text>
<text x="151.8" y="229.2">NF</text>
</g>
<text font-size="4.6" fill="#800" x="441.2" y="386.3">ESP 32</text>
<g font-size="4.2">
<text x="317.4" y="34.7">3V3</text>
<text x="345.6" y="34.7">3V3</text>
<text x="66.8" y="41.1">+5V_VBUS</text>
<text x="518.6" y="36.2">3V3</text>
<text x="26.5" y="55.6">+5V</text>
<text x="112.6" y="64">+5V</text>
<text x="179.8" y="64.7">3V3</text>
<text x="152.4" y="91.9">GND</text>
<text x="344.7" y="95.4">GND</text>
<text x="462.8" y="93.7">GND</text>
<text x="517.5" y="93.7">GND</text>
<text x="111.8" y="100.7">GND</text>
<text x="178.9" y="100.7">GND</text>
<text x="87.9" y="125.7">+5V_VBUS</text>
<text x="58.9" y="132.5">GND</text>
<text x="358.8" y="141.3">GND</text>
<text x="275" y="160">3V3</text>
<text x="258.2" y="162.5">GND</text>
<text x="62.4" y="176.6">GND</text>
<text x="43" y="183.6">GND</text>
<text x="74.8" y="185.4">GND</text>
<text x="87.1" y="188.9">GND</text>
<text x="103" y="188.9">GND</text>
<text x="115.4" y="188.9">GND</text>
<text x="141" y="188.2">3V3</text>
<text x="189.4" y="187.1">GND</text>
<text x="274.1" y="192.4">GND</text>
<text x="455.8" y="192.4">GND</text>
<text x="510.5" y="192.4">GND</text>
<text x="282.9" y="213.6">GND</text>
<text x="320.9" y="211.1">3V3</text>
<text x="287.3" y="222.7">+5V_VBUS</text>
<text x="335.8" y="229.5">GND</text>
<text x="140.1" y="252.4">GND GND</text>
<text x="170" y="254.2">GND</text>
<text x="163.9" y="279.9">3V3</text>
<text x="266.2" y="281.7">3V3</text>
<text x="26.3" y="283.5">3V3</text>
<text x="388.8" y="294.7">GND</text>
<text x="25.4" y="317.7">GND</text>
<text x="163" y="314.1">GND</text>
<text x="265.3" y="326.5">GND</text>
<text x="57.1" y="361.8">GND</text>
<text x="127.7" y="361.8">GND</text>
<text x="304.1" y="370.6">GND</text>
<text x="25.4" y="372.4">GND</text>
</g>
<g font-size="4.2" fill="#800">
<text x="562.9" y="386.6">1.0</text>
<text x="481.3" y="396.1">Your Company</text>
<text x="474.4" y="403.9">2025-04-07</text>
</g>
<text font-size="4.2" fill="#00f" x="19.4" y="398.5">link to the datasheet-https://www.espressif.com/sites/default/files/documentation/esp32-wroom-32e_esp32-wroom-32ue_datasheet_en.pdf</text>
<g font-size="3.9" fill="#800">
<text x="420.9" y="381.9">TITLE:</text>
<text x="549.5" y="386.6">REV:</text>
<text x="457.8" y="396.1">Company:</text>
<text x="549.1" y="396.7">Sheet: 1/1</text>
<text x="457.8" y="403.8">Date:</text>
<text x="506.8" y="403.8">Drawn By: e19212</text>
</g>
<g font-size="3.2" fill="#800">
<text x="41.6" y="6.7">1</text>
<text x="110.8" y="6.7">2</text>
<text x="179.9" y="6.7">3</text>
<text x="249.1" y="6.7">4</text>
<text x="318.2" y="6.7">5</text>
<text x="387.3" y="6.7">6</text>
<text x="456.5" y="6.7">7</text>
<text x="525.6" y="6.7">8</text>
<text x="4.1" y="41.8">A</text>
<text x="576.3" y="41.8">A</text>
<text x="4.1" y="110.9">B</text>
<text x="576.3" y="110.9">B</text>
<text x="4.1" y="180.1">C</text>
<text x="576.3" y="180.1">C</text>
<text x="4.1" y="249.2">D</text>
<text x="576.3" y="249.2">D</text>
<text x="4.1" y="318.4">E</text>
<text x="576.3" y="318.4">E</text>
<text x="41.6" y="408.5">1</text>
<text x="110.8" y="408.5">2</text>
<text x="179.9" y="408.5">3</text>
<text x="249.1" y="408.5">4</text>
<text x="318.2" y="408.5">5</text>
<text x="387.3" y="408.5">6</text>
<text x="456.5" y="408.5">7</text>
<text x="525.6" y="408.5">8</text>
</g>
<g font-size="3.2" fill="#000080">
<text x="53.9" y="29.2">J4</text>
<text x="39.1" y="32.7">210-1S-1*3Ppin Gold-plated</text>
<text x="147.6" y="53.1" transform="rotate(-90 147.6 53.1)">U1</text>
<text x="346.9" y="54" transform="rotate(-90 346.9 54)">R2</text>
<text x="519.7" y="51.8" transform="rotate(-90 519.7 51.8)">R1</text>
<text x="318.6" y="55.8" transform="rotate(-90 318.6 55.8)">R3</text>
<text x="325.7" y="56.7" transform="rotate(-90 325.7 56.7)">560</text>
<text x="353.9" y="55.3" transform="rotate(-90 353.9 55.3)">5.1k</text>
<text x="526.8" y="54.3" transform="rotate(-90 526.8 54.3)">10k</text>
<text x="163.5" y="68.3" transform="rotate(-90 163.5 68.3)">AMS1117-3.3_C347222</text>
<text x="526.8" y="67.2" transform="rotate(-90 526.8 67.2)">C1</text>
<text x="186.4" y="79.5" transform="rotate(-90 186.4 79.5)">C3</text>
<text x="324.6" y="78.6">LED2</text>
<text x="346.9" y="79.8" transform="rotate(-90 346.9 79.8)">LED1</text>
<text x="470.8" y="78.6">PTS645SH50SMTR92LFS</text>
<text x="526.8" y="80.3" transform="rotate(-90 526.8 80.3)">100nF</text>
<text x="119.3" y="88.4" transform="rotate(-90 119.3 88.4)">C2</text>
<text x="357.5" y="85.3" transform="rotate(-90 357.5 85.3)">LED-0805_G</text>
<text x="115.8" y="90" transform="rotate(-90 115.8 90)">10uF</text>
<text x="186.4" y="90" transform="rotate(-90 186.4 90)">22uF</text>
<text x="313.3" y="97.1" transform="rotate(-90 313.3 97.1)">FC-3215HRK-620D</text>
<text x="19.4" y="148.7">105017-0001</text>
<text x="34.7" y="145.5">J3</text>
<text x="82.3" y="160.7" transform="rotate(-90 82.3 160.7)">C5</text>
<text x="201.8" y="159.7">Q1</text>
<text x="94.5" y="164.9">D3</text>
<text x="110.4" y="163.2">D1</text>
<text x="122.8" y="163.2">D2</text>
<text x="201.8" y="162.9">2N7002T-7-F</text>
<text x="519.8" y="166" transform="rotate(-90 519.8 166)">C4</text>
<text x="84" y="173.8" transform="rotate(-90 84 173.8)">100nF</text>
<text x="283.3" y="169.5" transform="rotate(-90 283.3 169.5)">C6</text>
<text x="295.7" y="169.5" transform="rotate(-90 295.7 169.5)">C7</text>
<text x="467.7" y="177.5">SW2</text>
<text x="519.8" y="179.1" transform="rotate(-90 519.8 179.1)">100nF</text>
<text x="89.3" y="182.2" transform="rotate(-90 89.3 182.2)">LESD5D5.0CT1G</text>
<text x="105.1" y="182.2" transform="rotate(-90 105.1 182.2)">LESD5D5.0CT1G</text>
<text x="283.3" y="180" transform="rotate(-90 283.3 180)">10uF</text>
<text x="297.5" y="182.6" transform="rotate(-90 297.5 182.6)">100nF</text>
<text x="463.7" y="180.9">PTS645SH50SMTR92LFS</text>
<text x="111.3" y="196">DZ127R-11-02-25</text>
<text x="133.6" y="192.6">J5</text>
<text x="297.8" y="197">R5</text>
<text x="297.8" y="200.2">47.5k</text>
<text x="315.1" y="203" transform="rotate(-90 315.1 203)">R4</text>
<text x="322.2" y="203.9" transform="rotate(-90 322.2 203.9)">1k</text>
<text x="352.4" y="201.6">CP2102N-A02-GQFN28R</text>
<text x="352.4" y="198.4">U2</text>
<text x="181" y="206.9" transform="rotate(-90 181 206.9)">LESD5D5.0CT1G</text>
<text x="134.5" y="214.7">R8</text>
<text x="338" y="215.4" transform="rotate(-90 338 215.4)">R6</text>
<text x="135.2" y="221.4">1k</text>
<text x="308" y="217.1" transform="rotate(-90 308 217.1)">R7</text>
<text x="315.1" y="220.3" transform="rotate(-90 315.1 220.3)">22.1k</text>
<text x="345.1" y="217.1" transform="rotate(-90 345.1 217.1)">10k</text>
<text x="144" y="227.7" transform="rotate(-90 144 227.7)">C8</text>
<text x="181.3" y="226.7">Q2</text>
<text x="152.8" y="233.5" transform="rotate(-90 152.8 233.5)">R9</text>
<text x="175.5" y="230.3">2N7002T-7-F</text>
<text x="159.9" y="236" transform="rotate(-90 159.9 236)">10k</text>
<text x="149.3" y="240.8" transform="rotate(-90 149.3 240.8)">100nF</text>
<text x="334.7" y="275.5">U3</text>
<text x="72.8" y="279.7">J1</text>
<text x="120.5" y="279.7">J2</text>
<text x="334.7" y="278.9">ESP32-WROOM-32</text>
<text x="486.5" y="279.7">R10</text>
<text x="486.4" y="286.7">0</text>
<text x="32.9" y="293" transform="rotate(-90 32.9 293)">C10</text>
<text x="170.5" y="289.4" transform="rotate(-90 170.5 289.4)">C9</text>
<text x="279.8" y="296.6" transform="rotate(-90 279.8 296.6)">C12</text>
<text x="486.5" y="297.3">R11</text>
<text x="170.5" y="302.6" transform="rotate(-90 170.5 302.6)">100nF</text>
<text x="262.2" y="301.8" transform="rotate(-90 262.2 301.8)">C11</text>
<text x="265.7" y="305.2" transform="rotate(-90 265.7 305.2)">22uF</text>
<text x="486.4" y="304.3">0</text>
<text x="32.9" y="306.1" transform="rotate(-90 32.9 306.1)">100nF</text>
<text x="279.8" y="309.6" transform="rotate(-90 279.8 309.6)">100nF</text>
<text x="488.3" y="322">R12</text>
<text x="390.5" y="325.5">R13</text>
<text x="486.4" y="329">10k</text>
<text x="511.2" y="328.7">S8050_C105433</text>
<text x="511.2" y="325.5">Q3</text>
<text x="390.3" y="332.6">22</text>
<text x="390.3" y="337.9">R15</text>
<text x="32.9" y="347.6" transform="rotate(-90 32.9 347.6)">C13</text>
<text x="63.8" y="347.3">X6511WV-17H-C30D60</text>
<text x="390.3" y="344.9">22</text>
<text x="115.9" y="348.4">X6511WV-17H-C30D60</text>
<text x="488.2" y="348.4">R14</text>
<text x="511" y="349">S8050_C105433</text>
<text x="511" y="352.1">Q4</text>
<text x="486.4" y="355.5">10k</text>
<text x="32.9" y="360.8" transform="rotate(-90 32.9 360.8)">100nF</text>
</g>
<g font-size="3.2" fill="#00f">
<text x="153.1" y="34.9" transform="rotate(-90 153.1 34.9)">4</text>
<text x="50.8" y="47.7" transform="rotate(-90 50.8 47.7)">3</text>
<text x="52.2" y="43.2" transform="rotate(-90 52.2 43.2)">3</text>
<text x="54.3" y="47.7" transform="rotate(-90 54.3 47.7)">2</text>
<text x="55.7" y="43.2" transform="rotate(-90 55.7 43.2)">2</text>
<text x="57.9" y="47.7" transform="rotate(-90 57.9 47.7)">1</text>
<text x="59.3" y="43.2" transform="rotate(-90 59.3 43.2)">1</text>
<text x="154.9" y="42.7" transform="rotate(-90 154.9 42.7)">TAB</text>
<text x="151.3" y="65.5" transform="rotate(-90 151.3 65.5)">VIN</text>
<text x="154.9" y="65.5" transform="rotate(-90 154.9 65.5)">VOUT(TAB)</text>
<text x="158.4" y="65.5" transform="rotate(-90 158.4 65.5)">ADJ(GND)</text>
<text x="472.5" y="61.2">1 SW1</text>
<text x="488.6" y="61.2">2</text>
<text x="531.6" y="60.7">EN</text>
<text x="149.6" y="69" transform="rotate(-90 149.6 69)">3</text>
<text x="153.1" y="69" transform="rotate(-90 153.1 69)">2</text>
<text x="156.6" y="69" transform="rotate(-90 156.6 69)">1</text>
<text x="472.5" y="68.3">3</text>
<text x="488.6" y="68.3">4</text>
<text x="325.3" y="87.1">IO18</text>
<text x="42" y="132.1" transform="rotate(-90 42 132.1)">10</text>
<text x="45.5" y="132.1" transform="rotate(-90 45.5 132.1)">8</text>
<text x="49" y="132.1" transform="rotate(-90 49 132.1)">9</text>
<text x="61.7" y="137.1">1</text>
<text x="43.4" y="138.5" transform="rotate(-90 43.4 138.5)">EP</text>
<text x="46.9" y="138.5" transform="rotate(-90 46.9 138.5)">EP</text>
<text x="50.4" y="138.5" transform="rotate(-90 50.4 138.5)">EP</text>
<text x="52.7" y="138.5">VCC</text>
<text x="55.4" y="142">D-</text>
<text x="61.7" y="140.6">2</text>
<text x="354.2" y="142.7" transform="rotate(-90 354.2 142.7)">29</text>
<text x="54.2" y="145.5">D+</text>
<text x="55.5" y="149">ID</text>
<text x="61.7" y="144.1">3</text>
<text x="61.7" y="147.6">4</text>
<text x="165.1" y="144">USB_DN</text>
<text x="193.7" y="149.4" transform="rotate(-90 193.7 149.4)">3</text>
<text x="195.7" y="147.6">USB_DP</text>
<text x="329.4" y="145.9">1</text>
<text x="329.4" y="149.4">2</text>
<text x="332.9" y="147.6">DCD</text>
<text x="355.6" y="147.3" transform="rotate(-90 355.6 147.3)">EP</text>
<text x="369.6" y="147.6">DTR</text>
<text x="377.6" y="149.4">27</text>
<text x="377.6" y="145.9">28</text>
<text x="387" y="145.3">DTR</text>
<text x="46.9" y="154.3" transform="rotate(-90 46.9 154.3)">EP</text>
<text x="50.4" y="154.3" transform="rotate(-90 50.4 154.3)">EP</text>
<text x="52" y="152.6">GND</text>
<text x="61.7" y="151.2">5</text>
<text x="329.4" y="152.9">3</text>
<text x="332.9" y="151.2">RI/CLK</text>
<text x="332.9" y="154.7">GND</text>
<text x="369.3" y="151.2">DSR</text>
<text x="369.6" y="154.7">TXD</text>
<text x="377.6" y="152.9">26</text>
<text x="387.2" y="152.4">TXD</text>
<text x="387.2" y="155.9">RXD</text>
<text x="45.5" y="158.8" transform="rotate(-90 45.5 158.8)">7</text>
<text x="49" y="158.8" transform="rotate(-90 49 158.8)">6</text>
<text x="182.8" y="158.2">1</text>
<text x="303.2" y="159.9">USB_DP</text>
<text x="329.4" y="156.5">4</text>
<text x="329.4" y="160">5</text>
<text x="332.9" y="158.2">D+</text>
<text x="332.9" y="161.7">D-</text>
<text x="369.3" y="158.2">RXD</text>
<text x="369.8" y="161.7">RTS</text>
<text x="377.6" y="160">24</text>
<text x="377.6" y="156.5">25</text>
<text x="387" y="159.5">RTS</text>
<text x="465.4" y="160">1</text>
<text x="481.5" y="160">2</text>
<text x="521.2" y="159.5">IO0_BTN</text>
<text x="302.7" y="163.4">USB_DN</text>
<text x="329.4" y="163.5">6</text>
<text x="329.4" y="167">7</text>
<text x="332.9" y="165.3">VDD</text>
<text x="369.8" y="165.3">CTS</text>
<text x="377.6" y="167">22</text>
<text x="377.6" y="163.5">23</text>
<text x="465.4" y="167">3</text>
<text x="481.5" y="167">4</text>
<text x="193.7" y="169.8" transform="rotate(-90 193.7 169.8)">2</text>
<text x="329.4" y="170.6">8</text>
<text x="332.9" y="168.8">VREGIN</text>
<text x="332.9" y="172.3">VBUS</text>
<text x="364.8" y="172.3">GPIO.5</text>
<text x="364.8" y="168.8">GPIO.4</text>
<text x="377.6" y="170.6">21</text>
<text x="327.4" y="177.6">10</text>
<text x="329.4" y="174.1">9</text>
<text x="332.9" y="175.9">RSTb</text>
<text x="332.9" y="179.4">NC</text>
<text x="357.3" y="179.4">GPIO.0/TXT</text>
<text x="364.8" y="175.9">GPIO.6</text>
<text x="377.6" y="177.6">19</text>
<text x="377.6" y="174.1">20</text>
<text x="327.4" y="181.2">11</text>
<text x="327.4" y="184.7">12</text>
<text x="332.9" y="182.9">SUSPENDb</text>
<text x="357" y="182.9">GPIO.1/RXT</text>
<text x="377.6" y="184.7">17</text>
<text x="377.6" y="181.2">18</text>
<text x="327.4" y="188.2">13</text>
<text x="327.4" y="191.7">14</text>
<text x="332.9" y="186.4">SUSPEND</text>
<text x="332.9" y="190">CHREN</text>
<text x="349.6" y="190">GPIO.3/WAKEUP</text>
<text x="352.9" y="186.4">GPIO.2/RS485</text>
<text x="377.6" y="191.7">15</text>
<text x="377.6" y="188.2">16</text>
<text x="332.9" y="193.5">CHR1</text>
<text x="367.3" y="193.5">CHR0</text>
<text x="132.5" y="202.3">1</text>
<text x="136" y="200.6">1</text>
<text x="132.5" y="205.8">2</text>
<text x="136" y="204.1">2</text>
<text x="174.3" y="207.6" transform="rotate(-90 174.3 207.6)">3</text>
<text x="111" y="219.8">IO23</text>
<text x="163.4" y="216.4">1</text>
<text x="174.3" y="228" transform="rotate(-90 174.3 228)">2</text>
<text x="464.6" y="281.2">TXD0</text>
<text x="517.7" y="281.2">RXD</text>
<text x="68.4" y="283.5">1</text>
<text x="68.4" y="287">2</text>
<text x="71.9" y="285.2">1</text>
<text x="121.9" y="285.2">1</text>
<text x="125.4" y="283.5">1</text>
<text x="125.4" y="287">2</text>
<text x="313.5" y="287">1</text>
<text x="349.5" y="285.2">GND</text>
<text x="358.2" y="287">38</text>
<text x="358.2" y="283.5">39</text>
<text x="68.4" y="290.5">3</text>
<text x="71.9" y="288.7">2</text>
<text x="71.9" y="292.3">3</text>
<text x="121.9" y="288.7">2</text>
<text x="121.9" y="292.3">3</text>
<text x="125.4" y="290.5">3</text>
<text x="134.7" y="290.1">IO23</text>
<text x="134.8" y="293.5">IO22</text>
<text x="313.5" y="290.5">2</text>
<text x="317" y="288.7">GND</text>
<text x="317" y="292.3">3V3</text>
<text x="348.9" y="292.3">IO23</text>
<text x="349.5" y="288.7">GND</text>
<text x="358.2" y="290.5">37</text>
<text x="367.5" y="290.1">IO23</text>
<text x="367.6" y="293.5">IO22</text>
<text x="53" y="294.1">EN</text>
<text x="53" y="297.6">I36</text>
<text x="68.4" y="294">4</text>
<text x="68.4" y="297.6">5</text>
<text x="71.9" y="295.8">4</text>
<text x="71.9" y="299.3">5</text>
<text x="121.9" y="295.8">4</text>
<text x="121.9" y="299.3">5</text>
<text x="125.4" y="294">4</text>
<text x="125.4" y="297.6">5</text>
<text x="134.8" y="297">TXD0</text>
<text x="298.4" y="297.5">EN</text>
<text x="313.5" y="294">3</text>
<text x="313.5" y="297.6">4</text>
<text x="317" y="295.8">EN</text>
<text x="317" y="299.3">SENSOR_VP</text>
<text x="348.2" y="299.3">TXD0</text>
<text x="348.9" y="295.8">IO22</text>
<text x="358.2" y="297.6">35</text>
<text x="358.2" y="294">36</text>
<text x="367.6" y="297">TXD0</text>
<text x="464.6" y="298.8">RXD0</text>
<text x="517.7" y="298.8">TXD</text>
<text x="53" y="301.1">I39</text>
<text x="53" y="304.7">I34</text>
<text x="68.4" y="301.1">6</text>
<text x="68.4" y="304.6">7</text>
<text x="71.9" y="302.9">6</text>
<text x="121.9" y="302.9">6</text>
<text x="125.4" y="301.1">6</text>
<text x="125.4" y="304.6">7</text>
<text x="134.8" y="304.1">IO21</text>
<text x="134.8" y="300.6">RXD0</text>
<text x="298.4" y="301">I36</text>
<text x="298.4" y="304.6">I39</text>
<text x="313.5" y="301.1">5</text>
<text x="313.5" y="304.6">6</text>
<text x="317" y="302.9">SENSOR_VN</text>
<text x="347.9" y="302.9">RXD0</text>
<text x="358.2" y="304.6">33</text>
<text x="358.2" y="301.1">34</text>
<text x="367.6" y="300.6">RXD0</text>
<text x="367.6" y="304.1">IO21</text>
<text x="50.7" y="311.7">IO32</text>
<text x="53" y="308.2">I35</text>
<text x="68.4" y="308.2">8</text>
<text x="68.4" y="311.7">9</text>
<text x="71.9" y="306.4">7</text>
<text x="71.9" y="309.9">8</text>
<text x="121.9" y="306.4">7</text>
<text x="121.9" y="309.9">8</text>
<text x="125.4" y="308.2">8</text>
<text x="125.4" y="311.7">9</text>
<text x="134.8" y="311.1">IO19</text>
<text x="298.4" y="308.1">I34</text>
<text x="298.4" y="311.6">I35</text>
<text x="313.5" y="308.2">7</text>
<text x="313.5" y="311.7">8</text>
<text x="317" y="306.4">IO34</text>
<text x="317" y="309.9">IO35</text>
<text x="348.9" y="306.4">IO21</text>
<text x="352.2" y="309.9">NC</text>
<text x="358.2" y="311.7">31</text>
<text x="358.2" y="308.2">32</text>
<text x="367.6" y="311.1">IO19</text>
<text x="50.6" y="315.2">IO33</text>
<text x="66.3" y="315.2">10</text>
<text x="71.9" y="313.4">9</text>
<text x="71.9" y="317">10</text>
<text x="119.9" y="317">10</text>
<text x="121.9" y="313.4">9</text>
<text x="125.4" y="315.2">10</text>
<text x="134.8" y="314.7">IO18</text>
<text x="296.1" y="315.1">IO32</text>
<text x="313.5" y="315.2">9</text>
<text x="317" y="313.4">IO32</text>
<text x="317" y="317">IO33</text>
<text x="348.9" y="317">IO18</text>
<text x="348.9" y="313.4">IO19</text>
<text x="358.2" y="315.2">30</text>
<text x="367.6" y="314.7">IO18</text>
<text x="517.5" y="313">EN</text>
<text x="50.7" y="322.3">IO26</text>
<text x="50.7" y="318.8">IO25</text>
<text x="66.3" y="318.7">11</text>
<text x="66.3" y="322.3">12</text>
<text x="71.9" y="320.5">11</text>
<text x="119.9" y="320.5">11</text>
<text x="125.4" y="318.7">11</text>
<text x="125.4" y="322.3">12</text>
<text x="134.8" y="321.7">IO17</text>
<text x="134.8" y="318.2">IO5</text>
<text x="296.1" y="318.7">IO33</text>
<text x="296.1" y="322.2">IO25</text>
<text x="311.5" y="318.7">10</text>
<text x="311.5" y="322.3">11</text>
<text x="317" y="320.5">IO25</text>
<text x="350.9" y="320.5">IO5</text>
<text x="358.2" y="322.3">28</text>
<text x="358.2" y="318.7">29</text>
<text x="367.6" y="318.2">IO5</text>
<text x="367.6" y="321.7">IO17</text>
<text x="464.6" y="323.5">DTR</text>
<text x="50.7" y="329.4">IO14</text>
<text x="50.7" y="325.8">IO27</text>
<text x="66.3" y="325.8">13</text>
<text x="66.3" y="329.3">14</text>
<text x="71.9" y="324">12</text>
<text x="71.9" y="327.6">13</text>
<text x="119.9" y="324">12</text>
<text x="119.9" y="327.6">13</text>
<text x="125.4" y="325.8">13</text>
<text x="125.4" y="329.3">14</text>
<text x="134.8" y="328.8">IO4</text>
<text x="134.8" y="325.3">IO16</text>
<text x="296.1" y="325.7">IO26</text>
<text x="296.1" y="329.3">IO27</text>
<text x="311.5" y="325.8">12</text>
<text x="311.5" y="329.3">13</text>
<text x="317" y="324">IO26</text>
<text x="317" y="327.6">IO27</text>
<text x="348.9" y="327.6">IO16</text>
<text x="348.9" y="324">IO17</text>
<text x="358.2" y="329.3">26</text>
<text x="358.2" y="325.8">27</text>
<text x="367.6" y="325.3">IO16</text>
<text x="367.6" y="328.8">IO4</text>
<text x="408.3" y="327">IO0_CON</text>
<text x="50.7" y="332.9">IO12</text>
<text x="66.3" y="332.8">15</text>
<text x="71.9" y="331.1">14</text>
<text x="71.9" y="334.6">15</text>
<text x="119.9" y="331.1">14</text>
<text x="119.9" y="334.6">15</text>
<text x="125.4" y="332.8">15</text>
<text x="134.8" y="335.8">IO2</text>
<text x="134.9" y="332.3">IO0_CON</text>
<text x="296.1" y="332.8">IO14</text>
<text x="311.5" y="332.8">14</text>
<text x="317" y="331.1">IO14</text>
<text x="317" y="334.6">IO12</text>
<text x="350.9" y="334.6">IO0</text>
<text x="350.9" y="331.1">IO4</text>
<text x="358.2" y="332.8">25</text>
<text x="367.6" y="332.3">IO0</text>
<text x="367.6" y="335.8">IO2</text>
<text x="50.6" y="339.9">IO13</text>
<text x="66.3" y="336.4">16</text>
<text x="66.3" y="339.9">17</text>
<text x="71.9" y="338.1">16</text>
<text x="71.9" y="341.7">17</text>
<text x="119.9" y="338.1">16</text>
<text x="119.9" y="341.7">17</text>
<text x="125.4" y="336.4">16</text>
<text x="125.4" y="339.9">17</text>
<text x="134.8" y="339.4">IO15</text>
<text x="296.1" y="336.3">IO12</text>
<text x="311.5" y="336.4">15</text>
<text x="311.5" y="339.9">16</text>
<text x="317" y="338.1">GND</text>
<text x="317" y="341.7">IO13</text>
<text x="348.9" y="341.7">IO15</text>
<text x="350.9" y="338.1">IO2</text>
<text x="358.2" y="339.9">23</text>
<text x="358.2" y="336.4">24</text>
<text x="367.6" y="339.4">IO15</text>
<text x="408.3" y="339.4">IO0_BTN</text>
<text x="296.1" y="343.4">IO13</text>
<text x="311.5" y="343.4">17</text>
<text x="311.5" y="347">18</text>
<text x="317" y="345.2">SHD/SD2</text>
<text x="342.7" y="345.2">SDI/SD1</text>
<text x="358.2" y="347">21</text>
<text x="358.2" y="343.4">22</text>
<text x="311.5" y="350.5">19</text>
<text x="317" y="348.7">SWP/SD3</text>
<text x="317" y="352.2">SCS/CMD</text>
<text x="341.6" y="348.7">SDO/SD0</text>
<text x="342.6" y="352.2">SCK/CLK</text>
<text x="358.2" y="350.5">20</text>
<text x="464.6" y="350">RTS</text>
<text x="311.4" y="357.9">WIFIM-SMD_ESP32-WROOM-32-N4</text>
<text x="515.9" y="364.1">IO0_BTN</text>
</g>
<g font-size="3.2">
<text x="26.2" y="41.1">+5V_EXT</text>
<text x="26.2" y="330.3">+5V_EXT</text>
</g>
</svg>
